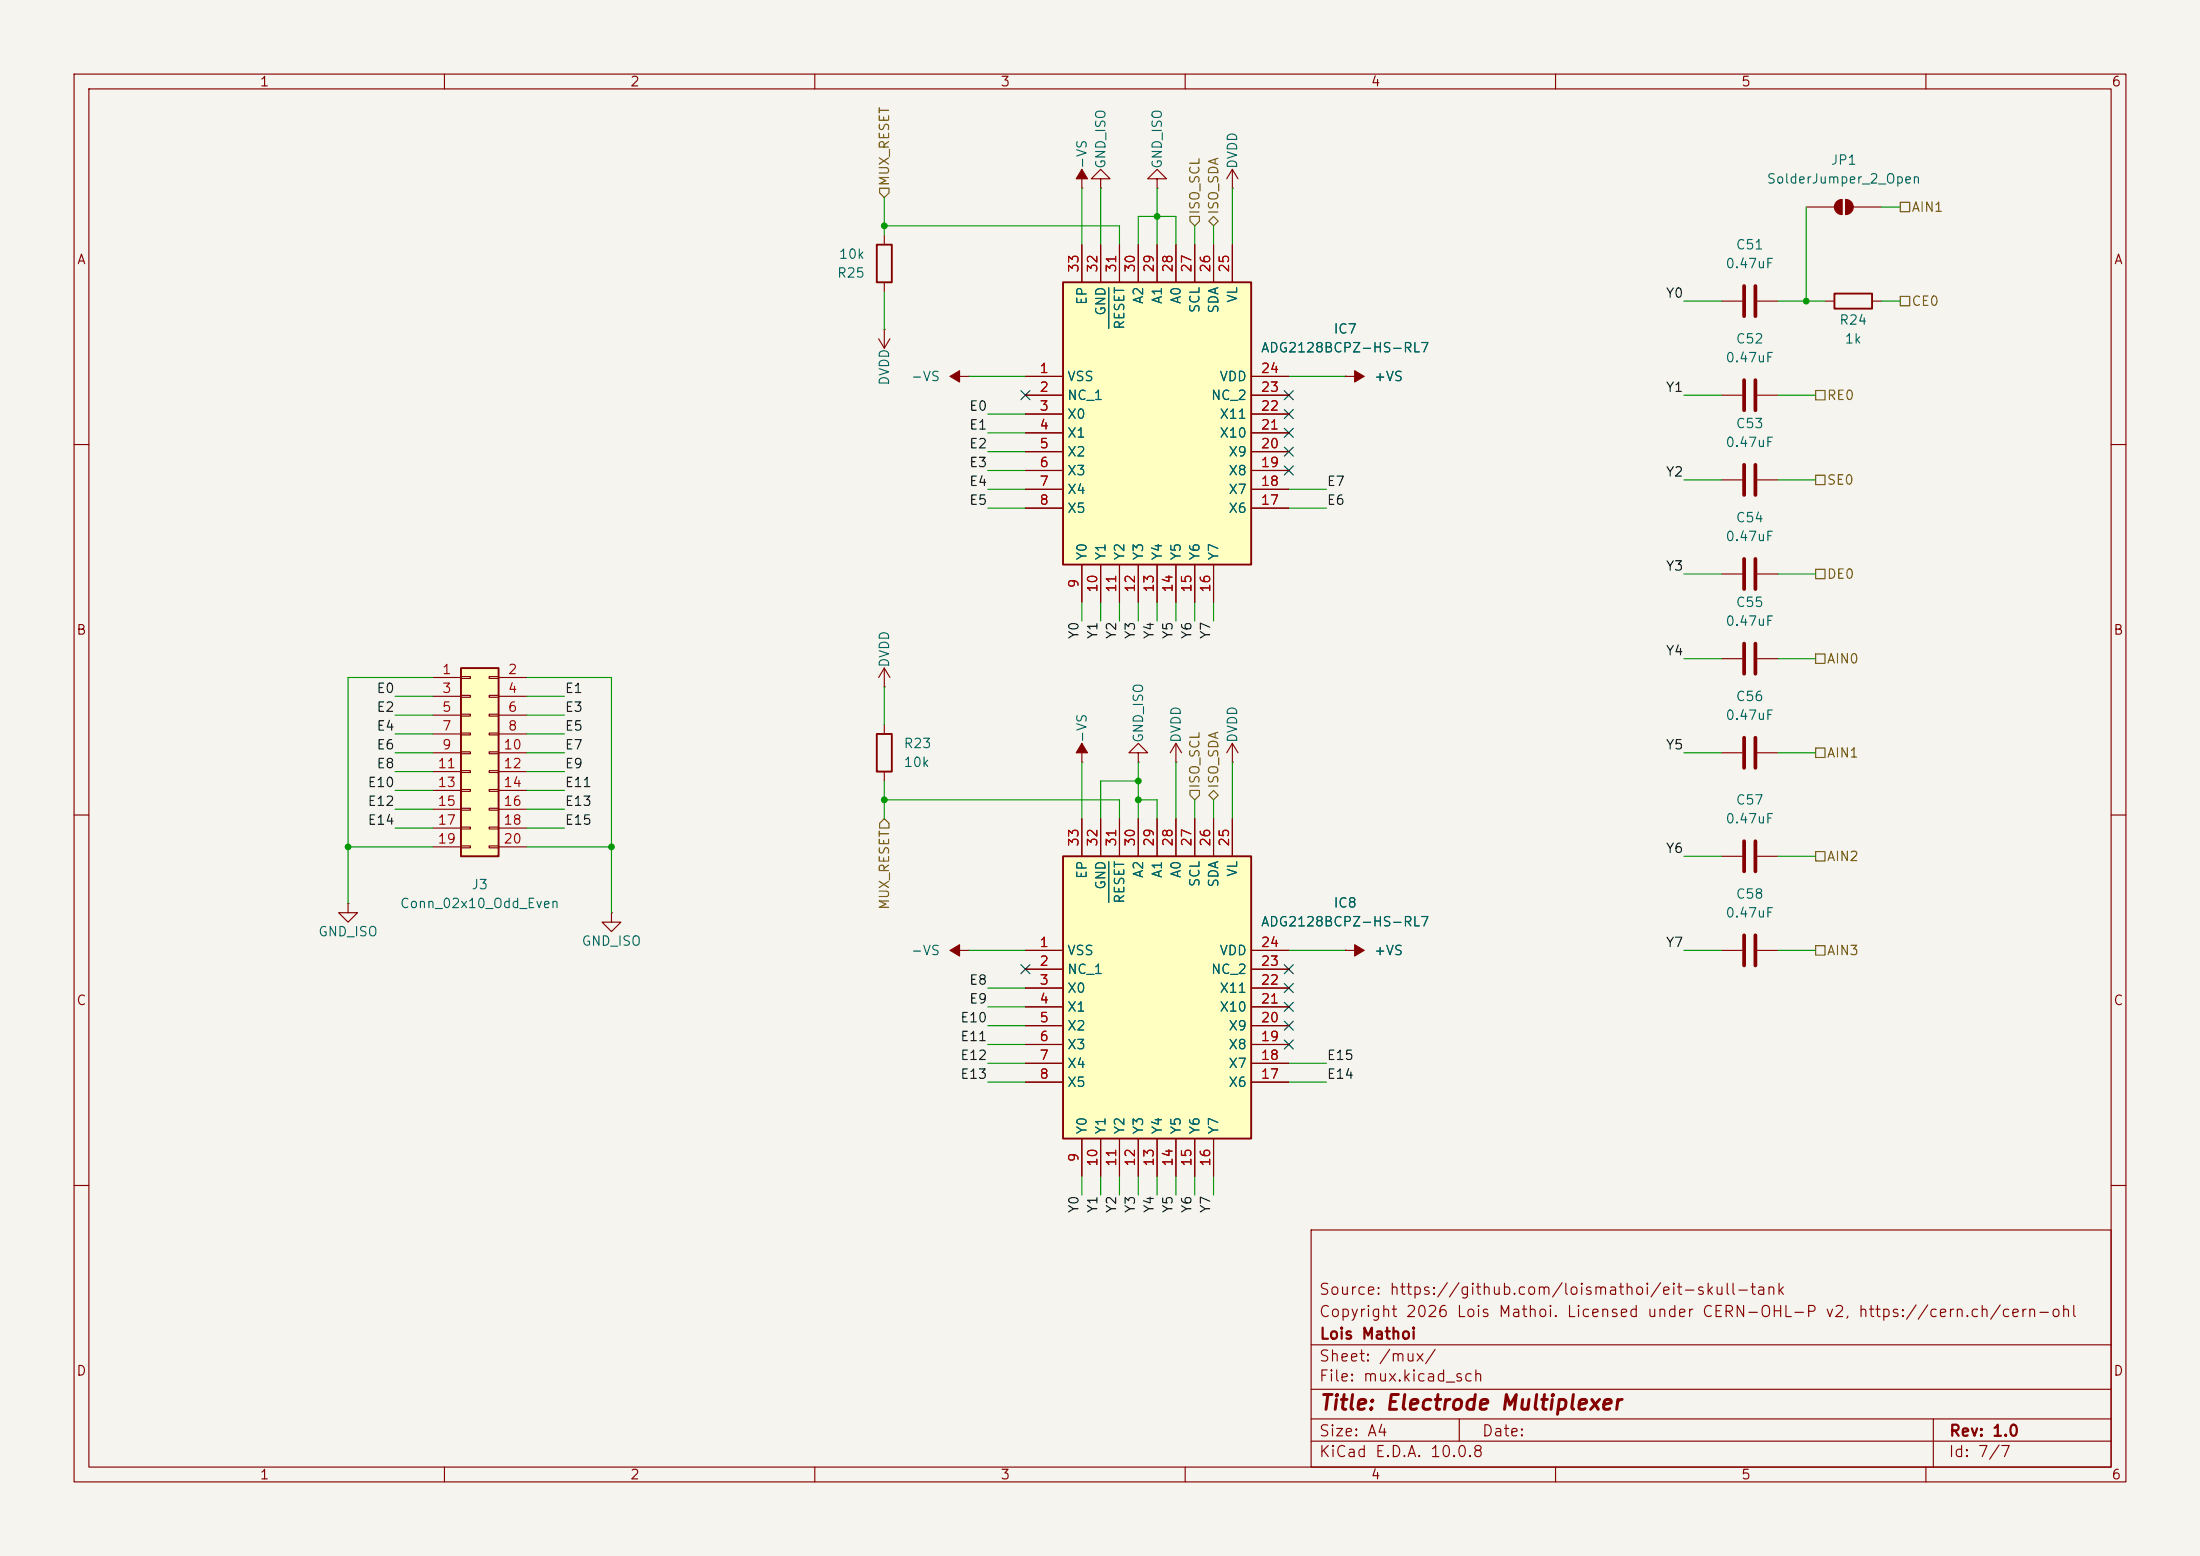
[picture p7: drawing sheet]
<svg xmlns="http://www.w3.org/2000/svg" width="297mm" height="210mm" viewBox="0 0 297 210" stroke-linecap="round" stroke-linejoin="round" font-family="sans-serif">
<path d="M0 0h297v210h-297z" fill="#f5f4ef" stroke="#f5f4ef" stroke-width=".14"/>
<g fill="none" stroke="#840000" stroke-width=".15">
<path d="M10 10h277v190h-277zM12 12h273v186h-273zM60 10v2M110 10v2M160 10v2M210 10v2M260 10v2M166.4 25.4h.1M166.4 22.9l-.8 1.2M166.4 22.9l.7 1.2M166.4 22.9v2.5M10 60h2"/>
<path d="M232.4 64.8h2.8M237.2 64.8h2.8M285 60h2M10 110h2M166.4 102.9h.1M166.4 100.3v2.6M166.4 100.3l-.8 1.3M166.4 100.3l.7 1.3M285 110h2M82.5 123.2v1.3h1.3l-1.3 1.2-1.2-1.2h1.2M82.5 123.2h.1M128.3 128.3h2.5"/>
<path d="M130.8 128.3h.1M181.6 128.3h.1M181.6 128.3h2.5M10 160h2M177 166h108v32h-108zM285 160h2M60 198v2M110 198v2M160 198v2M177 194.5h108M177 191.5h108M177 187.5h108"/>
<path d="M177 181.5h108M197 191.5v3M210 198v2M260 198v2M261 191.5v6.5"/>
</g>
<g fill="#840000" stroke="#840000" stroke-width=".15">
<path d="M182.9 127.5l1.2 .8-1.2 .7z"/>
<path d="M128.3 128.3l1.2-.8v1.5z"/>
</g>
<path d="M235.5 62.7v4.1M237 62.7v4.1" fill="none" stroke="#840000" stroke-width=".51"/>
<path d="M143.5 115.6h25.4v38.1h-25.4z" fill="#ffffc2"/>
<path d="M118.4 99.1h2v5h-2zM143.5 115.6h25.4v38.1h-25.4z" fill="none" stroke="#840000" stroke-width=".25"/>
<g fill="none" stroke="#840000" stroke-width=".15">
<path d="M128.3 50.8h2.5M130.8 50.8h.1M181.6 50.8h.1M181.6 50.8h2.5M232.4 40.6h2.8M237.2 40.6h2.8M119.4 92.7h.1M119.4 90.2v2.5M119.4 97.8v1.3M119.4 90.2l-.8 1.2M119.4 90.2l.7 1.2M119.4 104.1v1.3"/>
<path d="M146 102.9h.1M146 100.3v2.6M146 110.5v5.1M148.6 110.5v5.1M151.1 110.5v5.1M153.7 101.6h1.2l-1.2-1.3-1.3 1.3h1.3v1.3M153.7 102.9h.1M153.7 110.5v5.1M156.2 110.5v5.1M158.7 102.9h.1M158.7 100.3v2.6M158.7 110.5v5.1"/>
<path d="M158.7 100.3l-.7 1.3M158.7 100.3l.8 1.3M161.3 110.5v5.1M163.8 110.5v5.1M166.4 110.5v5.1M232.4 115.6h2.8M232.4 101.6h2.8M237.2 115.6h2.8M237.2 101.6h2.8M47 121.9v1.3h1.3l-1.3 1.3-1.3-1.3h1.3M47 121.9h.1M138.4 128.3h5.1"/>
<path d="M138.4 130.8h5.1M138.4 133.4h5.1M138.4 135.9h5.1M138.4 138.4h5.1M168.9 128.3h5.1M168.9 130.8h5.1M168.9 133.4h5.1M168.9 135.9h5.1M168.9 138.4h5.1M232.4 128.3h2.8M237.2 128.3h2.8M138.4 141h5.1"/>
<path d="M138.4 143.5h5.1M138.4 146.1h5.1M146 153.7v5.1M148.6 153.7v5.1M151.1 153.7v5.1M153.7 153.7v5.1M156.2 153.7v5.1M158.7 153.7v5.1M161.3 153.7v5.1M163.8 153.7v5.1M168.9 141h5.1M168.9 143.5h5.1"/>
<path d="M168.9 146.1h5.1"/>
</g>
<path d="M149.7 116.3v5.5" fill="none" stroke="#006464" stroke-width=".15"/>
<path d="M235.5 38.6v4.1M237 38.6v4.1M235.5 99.6v4M237 99.6v4M235.5 113.5v4.1M237 113.5v4.1M235.5 126.2v4.1M237 126.2v4.1" fill="none" stroke="#840000" stroke-width=".51"/>
<g fill="#840000" stroke="#840000" stroke-width=".15">
<path d="M146 100.3l.8 1.3h-1.5z"/>
<path d="M128.3 50.8l1.2-.8v1.6z"/>
<path d="M182.9 50l1.2 .8-1.2 .8z"/>
</g>
<path d="M143.5 38.1h25.4v38.1h-25.4z" fill="#ffffc2"/>
<path d="M143.5 38.1h25.4v38.1h-25.4zM247.6 39.6h5.1v2.1h-5.1z" fill="none" stroke="#840000" stroke-width=".25"/>
<g fill="none" stroke="#840000" stroke-width=".15">
<path d="M146 33v5.1M148.6 33v5.1M151.1 33v5.1M153.7 33v5.1M156.2 33v5.1M158.7 33v5.1M161.3 33v5.1M163.8 33v5.1M166.4 33v5.1M243.8 27.9h3.8M248.7 26.9v2.1M249.2 26.9v2.1"/>
<path d="M250.2 27.9h3.8M138.4 50.8h5.1M138.4 53.3h5.1M138.4 55.9h5.1M138.4 58.4h5.1M168.9 50.8h5.1M168.9 53.3h5.1M168.9 55.9h5.1M168.9 58.4h5.1M232.4 53.3h2.8M237.2 53.3h2.8M246.4 40.6h1.2"/>
<path d="M252.7 40.6h1.3M138.4 61h5.1M138.4 63.5h5.1M138.4 66h5.1M138.4 68.6h5.1M146 76.2v5.1M148.6 76.2v5.1M151.1 76.2v5.1M153.7 76.2v5.1M156.2 76.2v5.1M158.7 76.2v5.1M161.3 76.2v5.1"/>
<path d="M163.8 76.2v5.1M168.9 61h5.1M168.9 63.5h5.1M168.9 66h5.1M168.9 68.6h5.1"/>
</g>
<path d="M149.7 38.8v5.5" fill="none" stroke="#006464" stroke-width=".15"/>
<g fill="#840000" stroke="#840000" stroke-width=".15">
<path d="M247.9 27.2l.4-.2 .4-.1v2.1a1.02 1.02 0 0 1-1-.7 1.02 1.02 0 0 1 .2-1.1z"/>
<path d="M249.2 26.9a1.02 1.02 0 0 1 1 1 1.02 1.02 0 0 1-1 1.1z"/>
</g>
<path d="M235.5 51.3v4.1M237 51.3v4.1" fill="none" stroke="#840000" stroke-width=".51"/>
<path d="M62.2 90.2h5.1v25.4h-5.1z" fill="#ffffc2"/>
<path d="M118.4 33h2v5.1h-2zM62.2 90.2h5.1v25.4h-5.1z" fill="none" stroke="#840000" stroke-width=".25"/>
<g fill="none" stroke="#840000" stroke-width=".15">
<path d="M119.4 31.8v1.2M119.4 38.1v1.3M146 25.4h.1M146 22.9v2.5M146 33v5.1M148.6 24.1h1.3l-1.3-1.2-1.3 1.2h1.3v1.3M148.6 25.4h.1M148.6 33v5.1M151.1 33v5.1M153.7 33v5.1M156.2 24.1h1.3l-1.3-1.2-1.3 1.2h1.3v1.3M156.2 25.4h.1"/>
<path d="M156.2 33v5.1M158.7 33v5.1M161.3 33v5.1M163.8 33v5.1M166.4 33v5.1M118.6 45.7l.8 1.3M119.4 44.5h.1M119.4 44.5v2.5M120.1 45.7l-.7 1.3M138.4 50.8h5.1M138.4 53.3h5.1M138.4 55.9h5.1"/>
<path d="M138.4 58.4h5.1M168.9 50.8h5.1M168.9 53.3h5.1M168.9 55.9h5.1M168.9 58.4h5.1M181.6 50.8h.1M138.4 61h5.1M138.4 63.5h5.1M138.4 66h5.1M138.4 68.6h5.1M146 76.2v5.1M148.6 76.2v5.1"/>
<path d="M151.1 76.2v5.1M153.7 76.2v5.1M156.2 76.2v5.1M158.7 76.2v5.1M161.3 76.2v5.1M163.8 76.2v5.1M168.9 61h5.1M168.9 63.5h5.1M168.9 66h5.1M168.9 68.6h5.1M232.4 77.5h2.8M237.2 77.5h2.8"/>
<path d="M58.4 91.4h3.8M58.4 94h3.8M58.4 96.5h3.8M58.4 99.1h3.8M62.2 91.3h1.3v.3h-1.3zM62.2 93.9h1.3v.2h-1.3zM62.2 96.4h1.3v.2h-1.3zM62.2 98.9h1.3v.3h-1.3zM66 91.3h1.3v.3h-1.3zM66 93.9h1.3v.2h-1.3zM66 96.4h1.3v.2h-1.3zM66 98.9h1.3v.3h-1.3z"/>
<path d="M67.3 91.4h3.8M67.3 94h3.8M67.3 96.5h3.8M67.3 99.1h3.8M232.4 88.9h2.8M237.2 88.9h2.8M58.4 101.6h3.8M58.4 104.1h3.8M58.4 106.7h3.8M58.4 109.2h3.8M58.4 111.8h3.8M58.4 114.3h3.8"/>
<path d="M62.2 101.5h1.3v.2h-1.3zM62.2 104h1.3v.3h-1.3zM62.2 106.6h1.3v.2h-1.3zM62.2 109.1h1.3v.2h-1.3zM62.2 111.6h1.3v.3h-1.3zM62.2 114.2h1.3v.2h-1.3zM66 101.5h1.3v.2h-1.3zM66 104h1.3v.3h-1.3zM66 106.6h1.3v.2h-1.3zM66 109.1h1.3v.2h-1.3zM66 111.6h1.3v.3h-1.3zM66 114.2h1.3v.2h-1.3z"/>
<path d="M67.3 101.6h3.8M67.3 104.1h3.8M67.3 106.7h3.8M67.3 109.2h3.8M67.3 111.8h3.8M67.3 114.3h3.8M146 110.5v5.1M148.6 110.5v5.1M151.1 110.5v5.1M153.7 110.5v5.1M156.2 110.5v5.1M158.7 110.5v5.1"/>
<path d="M161.3 110.5v5.1M163.8 110.5v5.1M166.4 110.5v5.1M138.4 128.3h5.1M138.4 130.8h5.1M138.4 133.4h5.1M138.4 135.9h5.1M138.4 138.4h5.1M168.9 128.3h5.1M168.9 130.8h5.1M168.9 133.4h5.1M168.9 135.9h5.1"/>
<path d="M168.9 138.4h5.1M181.6 128.3h.1M138.4 141h5.1M138.4 143.5h5.1M138.4 146.1h5.1M146 153.7v5.1M148.6 153.7v5.1M151.1 153.7v5.1M153.7 153.7v5.1M156.2 153.7v5.1M158.7 153.7v5.1M161.3 153.7v5.1"/>
<path d="M163.8 153.7v5.1M168.9 141h5.1M168.9 143.5h5.1M168.9 146.1h5.1"/>
</g>
<path d="M146 22.9l.8 1.2h-1.5z" fill="#840000" stroke="#840000" stroke-width=".15"/>
<path d="M235.5 75.4v4.1M237 75.4v4.1M235.5 86.9v4M237 86.9v4" fill="none" stroke="#840000" stroke-width=".51"/>
<g fill="none" stroke="#725600" stroke-width=".15">
<path d="M118.7 25.4h1.3v.6l-.6 .7-.7-.7zM160.7 29.2h1.2v.6l-.6 .7-.6-.7zM163.2 29.8l.6-.6 .7 .6-.7 .7zM256.5 27.3h1.3v1.3h-1.3zM245.1 52.7h1.3v1.3h-1.3zM256.5 40h1.3v1.3h-1.3zM245.1 64.1h1.3v1.3h-1.3zM245.1 76.8h1.3v1.3h-1.3zM245.1 88.3h1.3v1.2h-1.3zM119.4 110.5l.6 .6v.7h-1.3v-.7zM160.7 106.7h1.2v.6l-.6 .7-.6-.7zM163.2 107.3l.6-.6 .7 .6-.7 .7z"/>
<path d="M245.1 101h1.3v1.2h-1.3zM245.1 114.9h1.3v1.3h-1.3zM245.1 127.6h1.3v1.3h-1.3z"/>
</g>
<g fill="none" stroke="#009600" stroke-width=".15">
<path d="M119.4 30.5h31.7v2.5M119.4 26.7v5.1M119.4 39.4v5.1M146 25.4v7.6M148.6 25.4v7.6M153.7 33v-3.8h5v3.8M156.2 25.4v7.6M161.3 30.5v2.5M163.8 30.5v2.5M166.4 25.4v7.6M243.8 27.9v12.7M254 27.9h2.5"/>
<path d="M130.8 50.8h7.6M133.3 55.9h5.1M133.3 58.4h5.1M174 50.8h7.6M227.3 40.6h5.1M227.3 53.3h5.1M240 40.6h6.4M240 53.3h5.1M254 40.6h2.5M133.3 61h5.1M133.3 63.5h5.1M133.3 68.6h5.1"/>
<path d="M133.3 66h5.1M174 68.6h5.1M174 66h5.1M227.3 77.5h5.1M227.3 64.8h5.1M240 77.5h5.1M240 64.8h5.1M53.3 94h5.1M53.3 99.1h5.1M53.3 96.5h5.1M58.4 91.4h-11.4v30.5M71.1 94h5.1"/>
<path d="M71.1 91.4h11.4v31.8M71.1 99.1h5.1M71.1 96.5h5.1M119.4 92.7v5.1M146 81.3v2.5M148.6 81.3v2.5M151.1 81.3v2.5M153.7 81.3v2.5M156.2 81.3v2.5M158.7 81.3v2.5M161.3 81.3v2.5M163.8 81.3v2.5"/>
<path d="M227.3 88.9h5.1M240 88.9h5.1M47 114.3h11.4M53.3 101.6h5.1M53.3 111.8h5.1M53.3 106.7h5.1M53.3 104.1h5.1M53.3 109.2h5.1M71.1 101.6h5.1M71.1 111.8h5.1M71.1 114.3h11.4M71.1 106.7h5.1"/>
<path d="M71.1 104.1h5.1M71.1 109.2h5.1M119.4 108h31.7v2.5M119.4 105.4v5.1M146 102.9v7.6M153.7 108h2.5v2.5M153.7 105.4h-5.1v5.1M153.7 102.9v7.6M158.7 102.9v7.6M161.3 108v2.5M163.8 108v2.5M166.4 102.9v7.6"/>
<path d="M227.3 115.6h5.1M227.3 101.6h5.1M240 115.6h5.1M240 101.6h5.1M130.8 128.3h7.6M133.3 135.9h5.1M133.3 133.4h5.1M133.3 138.4h5.1M174 128.3h7.6M227.3 128.3h5.1M240 128.3h5.1M133.3 143.5h5.1"/>
<path d="M133.3 146.1h5.1M133.3 141h5.1M146 158.8v2.5M148.6 158.8v2.5M151.1 158.8v2.5M153.7 158.8v2.5M156.2 158.8v2.5M158.7 158.8v2.5M161.3 158.8v2.5M163.8 158.8v2.5M174 143.5h5.1M174 146.1h5.1"/>
</g>
<g fill="none" stroke="#000084" stroke-width=".15">
<path d="M137.8 52.7l1.2 1.2M139 52.7l-1.2 1.2M173.4 57.8l1.2 1.2M173.4 55.3l1.2 1.2M173.4 52.7l1.2 1.2M174.6 57.8l-1.2 1.2M174.6 55.3l-1.2 1.2M174.6 52.7l-1.2 1.2M173.4 60.4l1.2 1.2M173.4 62.9l1.2 1.2M174.6 60.4l-1.2 1.2M174.6 62.9l-1.2 1.2"/>
<path d="M137.8 130.2l1.2 1.2M139 130.2l-1.2 1.2M173.4 135.3l1.2 1.2M173.4 130.2l1.2 1.2M173.4 137.8l1.2 1.2M173.4 132.7l1.2 1.3M174.6 135.3l-1.2 1.2M174.6 130.2l-1.2 1.2M174.6 137.8l-1.2 1.2M174.6 132.7l-1.2 1.3M173.4 140.4l1.2 1.2M174.6 140.4l-1.2 1.2"/>
</g>
<path d="M149.7 38.8v5.5M149.7 116.3v5.5" fill="none" stroke="#006464" stroke-width=".15"/>
<g fill="#009600">
<circle cx="156.2" cy="29.2" r=".46"/>
<circle cx="119.4" cy="30.5" r=".46"/>
<circle cx="243.8" cy="40.6" r=".46"/>
<circle cx="119.4" cy="108" r=".46"/>
<circle cx="82.5" cy="114.3" r=".46"/>
<circle cx="47" cy="114.3" r=".46"/>
<circle cx="153.7" cy="105.4" r=".46"/>
<circle cx="153.7" cy="108" r=".46"/>
</g>
<text font-size="2" fill="#840000" x="178" y="190.8">Title: Electrode Multiplexer</text>
<g font-size="1.5" fill="#840000">
<text x="178" y="178.1">Copyright 2026 Lois Mathoi. Licensed under CERN-OHL-P v2, https://cern.ch/cern-ohl</text>
<text x="178" y="175.1">Source: https://github.com/loismathoi/eit-skull-tank</text>
<text x="178" y="184.1">Sheet: /mux/</text>
<text x="178" y="181.1">Lois Mathoi</text>
<text x="178" y="186.8">File: mux.kicad_sch</text>
<text x="178" y="197">KiCad E.D.A. 10.0.8</text>
<text x="178" y="194.2">Size: A4</text>
<text x="200" y="194.2">Date:</text>
<text x="263" y="197">Id: 7/7</text>
<text x="263" y="194.2">Rev: 1.0</text>
</g>
<g font-size="1.3" fill="#840000">
<text x="35" y="12">1</text>
<text x="85" y="12">2</text>
<text x="135" y="12">3</text>
<text x="185" y="12">4</text>
<text x="235" y="12">5</text>
<text x="285" y="12">6</text>
<text x="10.3" y="36">A</text>
<text x="285.3" y="36">A</text>
<text x="10.2" y="86">B</text>
<text x="285.2" y="86">B</text>
<text x="10.2" y="136">C</text>
<text x="285.2" y="136">C</text>
<text x="10.2" y="186">D</text>
<text x="285.2" y="186">D</text>
<text x="35" y="200">1</text>
<text x="85" y="200">2</text>
<text x="135" y="200">3</text>
<text x="185" y="200">4</text>
<text x="235" y="200">5</text>
<text x="285" y="200">6</text>
</g>
<g font-size="1.3" fill="#006464">
<text x="147" y="22.9" transform="rotate(-90 147 22.9)">-VS</text>
<text x="149.6" y="22.9" transform="rotate(-90 149.6 22.9)">GND_ISO</text>
<text x="157.2" y="22.9" transform="rotate(-90 157.2 22.9)">GND_ISO</text>
<text x="167.3" y="22.9" transform="rotate(-90 167.3 22.9)">DVDD</text>
<text x="247.1" y="22.6">JP1</text>
<text x="238.4" y="25.1">SolderJumper_2_Open</text>
<text x="113.2" y="35.3">10k</text>
<text x="234.2" y="34">C51</text>
<text x="112.9" y="37.8">R25</text>
<text x="147" y="41.3" transform="rotate(-90 147 41.3)">EP</text>
<text x="154.6" y="41.1" transform="rotate(-90 154.6 41.1)">A2</text>
<text x="157.2" y="41.1" transform="rotate(-90 157.2 41.1)">A1</text>
<text x="159.7" y="41.1" transform="rotate(-90 159.7 41.1)">A0</text>
<text x="167.3" y="41" transform="rotate(-90 167.3 41)">VL</text>
<text x="232.9" y="36.5">0.47uF</text>
<text x="149.6" y="42.7" transform="rotate(-90 149.6 42.7)">GND</text>
<text x="152.1" y="44.6" transform="rotate(-90 152.1 44.6)">RESET</text>
<text x="162.3" y="42.3" transform="rotate(-90 162.3 42.3)">SCL</text>
<text x="164.8" y="42.4" transform="rotate(-90 164.8 42.4)">SDA</text>
<text x="170.1" y="47.9">ADG2128BCPZ-HS-RL7</text>
<text x="179.9" y="45.3">IC7</text>
<text x="234.2" y="46.7">C52</text>
<text x="248.2" y="44.1">R24</text>
<text x="248.9" y="46.7">1k</text>
<text x="120.3" y="52.1" transform="rotate(-90 120.3 52.1)">DVDD</text>
<text x="122.9" y="51.8">-VS</text>
<text x="144" y="51.8">VSS</text>
<text x="164.5" y="51.8">VDD</text>
<text x="185.4" y="51.8">+VS</text>
<text x="232.9" y="49.2">0.47uF</text>
<text x="144" y="54.3">NC_1</text>
<text x="144" y="56.8">X0</text>
<text x="144" y="59.4">X1</text>
<text x="163.4" y="54.3">NC_2</text>
<text x="164.5" y="59.4">X10</text>
<text x="164.5" y="56.8">X11</text>
<text x="234.2" y="58.1">C53</text>
<text x="144" y="61.9">X2</text>
<text x="144" y="64.5">X3</text>
<text x="165.8" y="64.5">X8</text>
<text x="165.8" y="61.9">X9</text>
<text x="232.9" y="60.7">0.47uF</text>
<text x="144" y="67">X4</text>
<text x="144" y="69.5">X5</text>
<text x="165.8" y="69.5">X6</text>
<text x="165.8" y="67">X7</text>
<text x="234.2" y="70.8">C54</text>
<text x="147" y="75.7" transform="rotate(-90 147 75.7)">Y0</text>
<text x="149.6" y="75.7" transform="rotate(-90 149.6 75.7)">Y1</text>
<text x="152.1" y="75.7" transform="rotate(-90 152.1 75.7)">Y2</text>
<text x="154.6" y="75.7" transform="rotate(-90 154.6 75.7)">Y3</text>
<text x="157.2" y="75.7" transform="rotate(-90 157.2 75.7)">Y4</text>
<text x="159.7" y="75.7" transform="rotate(-90 159.7 75.7)">Y5</text>
<text x="162.3" y="75.7" transform="rotate(-90 162.3 75.7)">Y6</text>
<text x="164.8" y="75.7" transform="rotate(-90 164.8 75.7)">Y7</text>
<text x="232.9" y="73.4">0.47uF</text>
<text x="234.2" y="82.2">C55</text>
<text x="232.9" y="84.8">0.47uF</text>
<text x="120.3" y="90.2" transform="rotate(-90 120.3 90.2)">DVDD</text>
<text x="234.2" y="94.9">C56</text>
<text x="121.9" y="101.3">R23</text>
<text x="147" y="100.3" transform="rotate(-90 147 100.3)">-VS</text>
<text x="154.6" y="100.3" transform="rotate(-90 154.6 100.3)">GND_ISO</text>
<text x="159.7" y="100.3" transform="rotate(-90 159.7 100.3)">DVDD</text>
<text x="167.3" y="100.3" transform="rotate(-90 167.3 100.3)">DVDD</text>
<text x="232.9" y="97.5">0.47uF</text>
<text x="121.9" y="103.8">10k</text>
<text x="232.9" y="111.5">0.47uF</text>
<text x="234.2" y="108.9">C57</text>
<text x="147" y="118.7" transform="rotate(-90 147 118.7)">EP</text>
<text x="154.6" y="118.6" transform="rotate(-90 154.6 118.6)">A2</text>
<text x="157.2" y="118.6" transform="rotate(-90 157.2 118.6)">A1</text>
<text x="159.7" y="118.6" transform="rotate(-90 159.7 118.6)">A0</text>
<text x="162.3" y="119.8" transform="rotate(-90 162.3 119.8)">SCL</text>
<text x="164.8" y="119.9" transform="rotate(-90 164.8 119.9)">SDA</text>
<text x="167.3" y="118.4" transform="rotate(-90 167.3 118.4)">VL</text>
<text x="53.9" y="122.9">Conn_02x10_Odd_Even</text>
<text x="63.6" y="120.3">J3</text>
<text x="149.6" y="120.2" transform="rotate(-90 149.6 120.2)">GND</text>
<text x="152.1" y="122.1" transform="rotate(-90 152.1 122.1)">RESET</text>
<text x="170.1" y="125.4">ADG2128BCPZ-HS-RL7</text>
<text x="179.9" y="122.8">IC8</text>
<text x="232.9" y="124.2">0.47uF</text>
<text x="234.2" y="121.6">C58</text>
<text x="42.9" y="126.7">GND_ISO</text>
<text x="78.4" y="128">GND_ISO</text>
<text x="122.9" y="129.2">-VS</text>
<text x="144" y="129.2">VSS</text>
<text x="144" y="131.8">NC_1</text>
<text x="163.4" y="131.8">NC_2</text>
<text x="164.5" y="129.2">VDD</text>
<text x="185.4" y="129.2">+VS</text>
<text x="144" y="134.3">X0</text>
<text x="144" y="136.9">X1</text>
<text x="164.5" y="136.9">X10</text>
<text x="164.5" y="134.3">X11</text>
<text x="144" y="139.4">X2</text>
<text x="144" y="141.9">X3</text>
<text x="165.8" y="141.9">X8</text>
<text x="165.8" y="139.4">X9</text>
<text x="144" y="144.5">X4</text>
<text x="144" y="147">X5</text>
<text x="165.8" y="147">X6</text>
<text x="165.8" y="144.5">X7</text>
<text x="147" y="153.2" transform="rotate(-90 147 153.2)">Y0</text>
<text x="149.6" y="153.2" transform="rotate(-90 149.6 153.2)">Y1</text>
<text x="152.1" y="153.2" transform="rotate(-90 152.1 153.2)">Y2</text>
<text x="154.6" y="153.2" transform="rotate(-90 154.6 153.2)">Y3</text>
<text x="157.2" y="153.2" transform="rotate(-90 157.2 153.2)">Y4</text>
<text x="159.7" y="153.2" transform="rotate(-90 159.7 153.2)">Y5</text>
<text x="162.3" y="153.2" transform="rotate(-90 162.3 153.2)">Y6</text>
<text x="164.8" y="153.2" transform="rotate(-90 164.8 153.2)">Y7</text>
</g>
<g font-size="1.3" fill="#725600">
<text x="120.3" y="25.2" transform="rotate(-90 120.3 25.2)">MUX_RESET</text>
<text x="162.3" y="29" transform="rotate(-90 162.3 29)">ISO_SCL</text>
<text x="164.8" y="29" transform="rotate(-90 164.8 29)">ISO_SDA</text>
<text x="258" y="28.9">AIN1</text>
<text x="258" y="41.6">CE0</text>
<text x="246.5" y="54.3">RE0</text>
<text x="246.5" y="65.7">SE0</text>
<text x="246.5" y="78.4">DE0</text>
<text x="246.5" y="89.9">AIN0</text>
<text x="162.3" y="106.5" transform="rotate(-90 162.3 106.5)">ISO_SCL</text>
<text x="164.8" y="106.5" transform="rotate(-90 164.8 106.5)">ISO_SDA</text>
<text x="246.5" y="102.6">AIN1</text>
<text x="246.5" y="116.5">AIN2</text>
<text x="120.3" y="122.9" transform="rotate(-90 120.3 122.9)">MUX_RESET</text>
<text x="246.5" y="129.2">AIN3</text>
</g>
<g font-size="1.3" fill="#a90000">
<text x="145.9" y="36.9" transform="rotate(-90 145.9 36.9)">33</text>
<text x="148.5" y="36.9" transform="rotate(-90 148.5 36.9)">32</text>
<text x="151" y="36.9" transform="rotate(-90 151 36.9)">31</text>
<text x="153.5" y="36.9" transform="rotate(-90 153.5 36.9)">30</text>
<text x="156.1" y="36.9" transform="rotate(-90 156.1 36.9)">29</text>
<text x="158.6" y="36.9" transform="rotate(-90 158.6 36.9)">28</text>
<text x="161.2" y="36.9" transform="rotate(-90 161.2 36.9)">27</text>
<text x="163.7" y="36.9" transform="rotate(-90 163.7 36.9)">26</text>
<text x="166.2" y="36.9" transform="rotate(-90 166.2 36.9)">25</text>
<text x="140.2" y="50.7">1</text>
<text x="140.2" y="53.2">2</text>
<text x="170.1" y="53.2">23</text>
<text x="170.1" y="50.7">24</text>
<text x="140.2" y="55.7">3</text>
<text x="140.2" y="58.3">4</text>
<text x="170.1" y="58.3">21</text>
<text x="170.1" y="55.7">22</text>
<text x="140.2" y="60.8">5</text>
<text x="140.2" y="63.4">6</text>
<text x="140.2" y="65.9">7</text>
<text x="170.1" y="65.9">18</text>
<text x="170.1" y="63.4">19</text>
<text x="170.1" y="60.8">20</text>
<text x="140.2" y="68.4">8</text>
<text x="170.1" y="68.4">17</text>
<text x="145.9" y="79.5" transform="rotate(-90 145.9 79.5)">9</text>
<text x="148.5" y="80.1" transform="rotate(-90 148.5 80.1)">10</text>
<text x="151" y="80.1" transform="rotate(-90 151 80.1)">11</text>
<text x="153.5" y="80.1" transform="rotate(-90 153.5 80.1)">12</text>
<text x="156.1" y="80.1" transform="rotate(-90 156.1 80.1)">13</text>
<text x="158.6" y="80.1" transform="rotate(-90 158.6 80.1)">14</text>
<text x="161.2" y="80.1" transform="rotate(-90 161.2 80.1)">15</text>
<text x="163.7" y="80.1" transform="rotate(-90 163.7 80.1)">16</text>
<text x="59.6" y="91.3">1</text>
<text x="59.6" y="93.8">3</text>
<text x="68.5" y="91.3">2</text>
<text x="68.5" y="93.8">4</text>
<text x="59.6" y="96.4">5</text>
<text x="59.6" y="98.9">7</text>
<text x="59.6" y="101.5">9</text>
<text x="67.9" y="101.5">10</text>
<text x="68.5" y="96.4">6</text>
<text x="68.5" y="98.9">8</text>
<text x="59" y="104">11</text>
<text x="59" y="106.5">13</text>
<text x="67.9" y="104">12</text>
<text x="67.9" y="106.5">14</text>
<text x="59" y="109.1">15</text>
<text x="59" y="111.6">17</text>
<text x="67.9" y="109.1">16</text>
<text x="67.9" y="111.6">18</text>
<text x="59" y="114.2">19</text>
<text x="67.9" y="114.2">20</text>
<text x="145.9" y="114.4" transform="rotate(-90 145.9 114.4)">33</text>
<text x="148.5" y="114.4" transform="rotate(-90 148.5 114.4)">32</text>
<text x="151" y="114.4" transform="rotate(-90 151 114.4)">31</text>
<text x="153.5" y="114.4" transform="rotate(-90 153.5 114.4)">30</text>
<text x="156.1" y="114.4" transform="rotate(-90 156.1 114.4)">29</text>
<text x="158.6" y="114.4" transform="rotate(-90 158.6 114.4)">28</text>
<text x="161.2" y="114.4" transform="rotate(-90 161.2 114.4)">27</text>
<text x="163.7" y="114.4" transform="rotate(-90 163.7 114.4)">26</text>
<text x="166.2" y="114.4" transform="rotate(-90 166.2 114.4)">25</text>
<text x="140.2" y="128.1">1</text>
<text x="140.2" y="130.7">2</text>
<text x="170.1" y="130.7">23</text>
<text x="170.1" y="128.1">24</text>
<text x="140.2" y="133.2">3</text>
<text x="140.2" y="135.8">4</text>
<text x="170.1" y="135.8">21</text>
<text x="170.1" y="133.2">22</text>
<text x="140.2" y="138.3">5</text>
<text x="140.2" y="140.8">6</text>
<text x="140.2" y="143.4">7</text>
<text x="170.1" y="143.4">18</text>
<text x="170.1" y="140.8">19</text>
<text x="170.1" y="138.3">20</text>
<text x="140.2" y="145.9">8</text>
<text x="170.1" y="145.9">17</text>
<text x="145.9" y="156.9" transform="rotate(-90 145.9 156.9)">9</text>
<text x="148.5" y="157.5" transform="rotate(-90 148.5 157.5)">10</text>
<text x="151" y="157.5" transform="rotate(-90 151 157.5)">11</text>
<text x="153.5" y="157.5" transform="rotate(-90 153.5 157.5)">12</text>
<text x="156.1" y="157.5" transform="rotate(-90 156.1 157.5)">13</text>
<text x="158.6" y="157.5" transform="rotate(-90 158.6 157.5)">14</text>
<text x="161.2" y="157.5" transform="rotate(-90 161.2 157.5)">15</text>
<text x="163.7" y="157.5" transform="rotate(-90 163.7 157.5)">16</text>
</g>
<g font-size="1.3" fill="#0f0f0f">
<text x="224.8" y="40.5">Y0</text>
<text x="224.8" y="53.2">Y1</text>
<text x="130.8" y="58.3">E1</text>
<text x="130.8" y="55.8">E0</text>
<text x="130.8" y="63.4">E3</text>
<text x="130.8" y="65.9">E4</text>
<text x="130.8" y="60.8">E2</text>
<text x="179" y="65.9">E7</text>
<text x="224.8" y="64.6">Y2</text>
<text x="130.8" y="68.5">E5</text>
<text x="179" y="68.5">E6</text>
<text x="224.8" y="77.3">Y3</text>
<text x="145.9" y="86.3" transform="rotate(-90 145.9 86.3)">Y0</text>
<text x="148.5" y="86.3" transform="rotate(-90 148.5 86.3)">Y1</text>
<text x="151" y="86.3" transform="rotate(-90 151 86.3)">Y2</text>
<text x="153.5" y="86.3" transform="rotate(-90 153.5 86.3)">Y3</text>
<text x="156.1" y="86.3" transform="rotate(-90 156.1 86.3)">Y4</text>
<text x="158.6" y="86.3" transform="rotate(-90 158.6 86.3)">Y5</text>
<text x="161.2" y="86.3" transform="rotate(-90 161.2 86.3)">Y6</text>
<text x="163.7" y="86.3" transform="rotate(-90 163.7 86.3)">Y7</text>
<text x="224.8" y="88.8">Y4</text>
<text x="50.8" y="93.9">E0</text>
<text x="76.2" y="93.9">E1</text>
<text x="50.8" y="101.5">E6</text>
<text x="50.8" y="96.4">E2</text>
<text x="50.8" y="98.9">E4</text>
<text x="76.2" y="98.9">E5</text>
<text x="76.2" y="96.4">E3</text>
<text x="76.2" y="101.5">E7</text>
<text x="224.8" y="101.5">Y5</text>
<text x="49.5" y="106.6">E10</text>
<text x="50.8" y="104">E8</text>
<text x="76.2" y="104">E9</text>
<text x="76.2" y="106.6">E11</text>
<text x="49.5" y="111.6">E14</text>
<text x="49.5" y="109.1">E12</text>
<text x="76.2" y="111.6">E15</text>
<text x="76.2" y="109.1">E13</text>
<text x="224.8" y="115.4">Y6</text>
<text x="224.8" y="128.1">Y7</text>
<text x="130.8" y="135.8">E9</text>
<text x="130.8" y="133.2">E8</text>
<text x="129.6" y="143.4">E12</text>
<text x="129.6" y="140.8">E11</text>
<text x="129.6" y="138.3">E10</text>
<text x="179" y="143.4">E15</text>
<text x="129.6" y="145.9">E13</text>
<text x="179" y="145.9">E14</text>
<text x="145.9" y="163.8" transform="rotate(-90 145.9 163.8)">Y0</text>
<text x="148.5" y="163.8" transform="rotate(-90 148.5 163.8)">Y1</text>
<text x="151" y="163.8" transform="rotate(-90 151 163.8)">Y2</text>
<text x="153.5" y="163.8" transform="rotate(-90 153.5 163.8)">Y3</text>
<text x="156.1" y="163.8" transform="rotate(-90 156.1 163.8)">Y4</text>
<text x="158.6" y="163.8" transform="rotate(-90 158.6 163.8)">Y5</text>
<text x="161.2" y="163.8" transform="rotate(-90 161.2 163.8)">Y6</text>
<text x="163.7" y="163.8" transform="rotate(-90 163.7 163.8)">Y7</text>
</g>
</svg>
